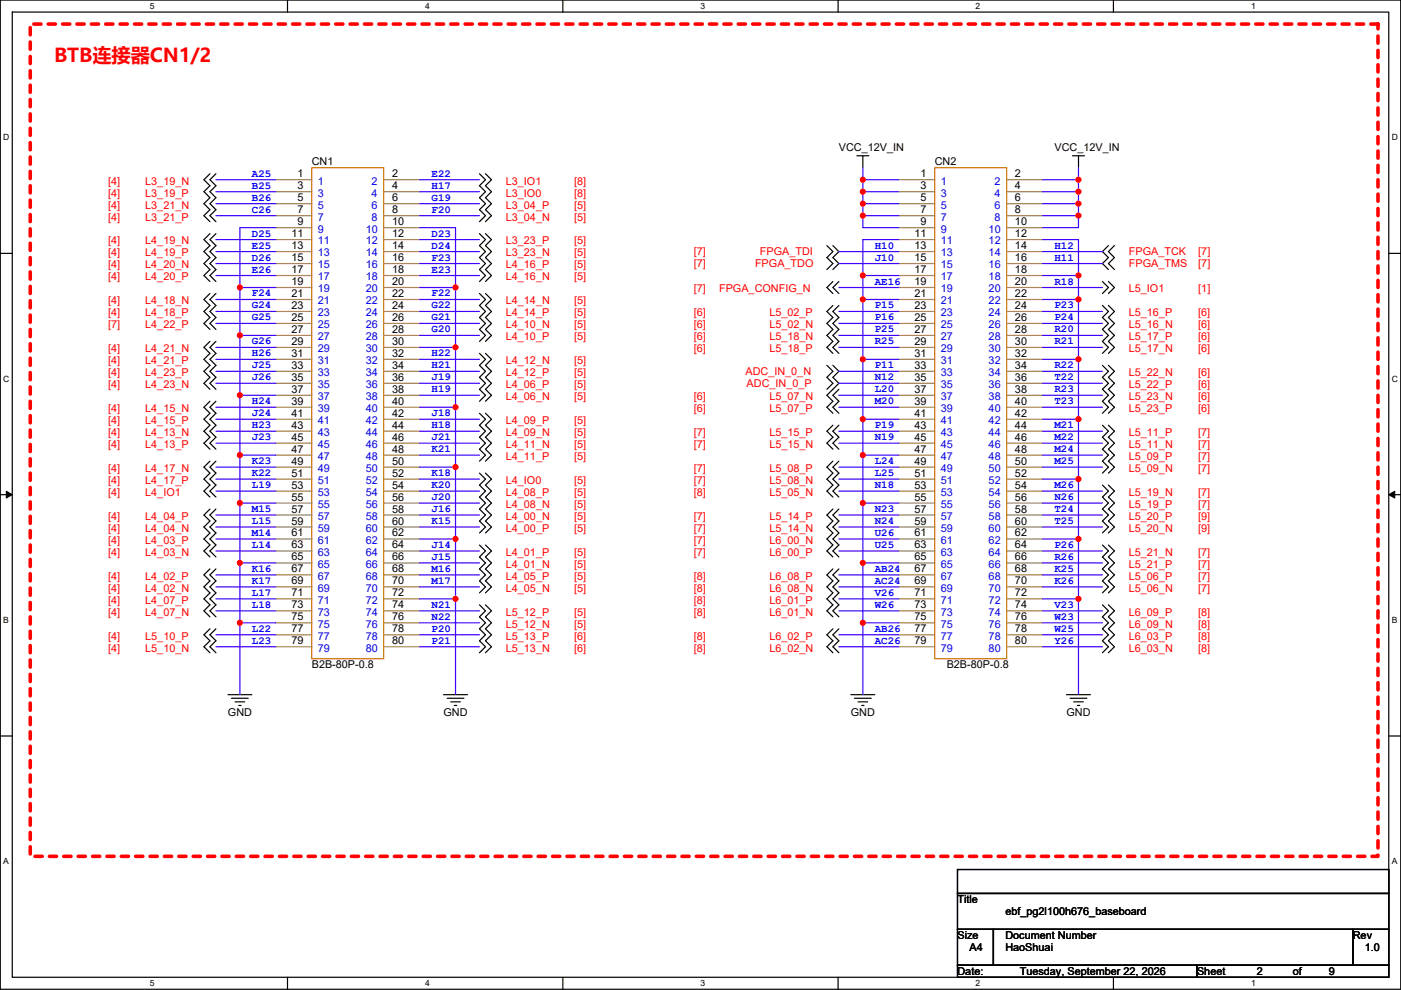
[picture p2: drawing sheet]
<svg xmlns="http://www.w3.org/2000/svg" width="297mm" height="210mm" viewBox="0 0 297 210" stroke-linecap="round" stroke-linejoin="round" font-family="sans-serif">
<path d="M.1 0h296.9v209.8h-296.9zM2.6 2.6h291.8v204.7h-291.8z" fill="none" stroke="#000" stroke-width=".25"/>
<g fill="#fff">
<path d="M31.8 .3h1v2h-1z"/>
<path d="M31.8 207.5h1v2.1h-1z"/>
</g>
<path d="M61 0v2.6M61 207.3v2.5" fill="none" stroke="#000" stroke-width=".25"/>
<g fill="#fff">
<path d="M90.1 .3h1v2h-1z"/>
<path d="M90.1 207.5h1v2.1h-1z"/>
</g>
<path d="M119.3 0v2.6M119.3 207.3v2.5" fill="none" stroke="#000" stroke-width=".25"/>
<g fill="#fff">
<path d="M148.5 .3h1v2h-1z"/>
<path d="M148.5 207.5h1v2.1h-1z"/>
</g>
<path d="M177.7 0v2.6M177.7 207.3v2.5" fill="none" stroke="#000" stroke-width=".25"/>
<g fill="#fff">
<path d="M206.9 .3h1v2h-1z"/>
<path d="M206.9 207.5h1v2.1h-1z"/>
</g>
<path d="M236.1 0v2.6M236.1 207.3v2.5" fill="none" stroke="#000" stroke-width=".25"/>
<g fill="#fff">
<path d="M265.2 .3h1v2h-1z"/>
<path d="M265.2 207.5h1v2.1h-1z"/>
<path d="M.7 28.2h1.3v2h-1.3z"/>
<path d="M295.1 28.2h1.3v2h-1.3z"/>
<path d="M.7 79.3h1.3v2.1h-1.3z"/>
<path d="M295.1 79.3h1.3v2.1h-1.3z"/>
</g>
<path d="M.1 53.7h2.5M294.4 53.7h2.6" fill="none" stroke="#000" stroke-width=".25"/>
<g fill="#fff">
<path d="M.7 130.5h1.2v2h-1.2z"/>
<path d="M295.1 130.5h1.2v2h-1.2z"/>
</g>
<path d="M.1 104.9h2.5M294.4 104.9h2.6" fill="none" stroke="#000" stroke-width=".25"/>
<path d="M1.3 104.2l1.3 .7-1.3 .7zM294.4 104.9l1.3-.7v1.4z" fill="#000" stroke="#000" stroke-width=".21"/>
<g fill="#fff">
<path d="M.7 181.7h1.2v2h-1.2z"/>
<path d="M295.1 181.7h1.2v2h-1.2z"/>
</g>
<g fill="none" stroke="#000" stroke-width=".25">
<path d="M44.5 36.9l-1.3 1.2 1.3 1.3-1.3 1.3 1.3 1.2-1.3 1.3 1.3 1.3-1.3 1.2 1.3 1.3M45.8 36.9l-1.3 1.2 1.3 1.3-1.3 1.3 1.3 1.2-1.3 1.3 1.3 1.3-1.3 1.2 1.3 1.3M101.7 36.9l1.2 1.2-1.2 1.3 1.2 1.3-1.2 1.2 1.2 1.3-1.2 1.3 1.2 1.2-1.2 1.3M102.9 36.9l1.3 1.2-1.3 1.3 1.3 1.3-1.3 1.2 1.3 1.3-1.3 1.3 1.3 1.2-1.3 1.3M181.7 33h2.5M182.9 33v2.6M227.4 33h2.5M228.7 33v2.6M44.5 49.6l-1.3 1.2 1.3 1.3-1.3 1.3 1.3 1.2-1.3 1.3 1.3 1.3-1.3 1.2 1.3 1.3M45.8 49.6l-1.3 1.2 1.3 1.3-1.3 1.3 1.3 1.2-1.3 1.3 1.3 1.3-1.3 1.2 1.3 1.3M101.7 49.6l1.2 1.2-1.2 1.3 1.2 1.3-1.2 1.2 1.2 1.3-1.2 1.3 1.2 1.2-1.2 1.3M102.9 49.6l1.3 1.2-1.3 1.3 1.3 1.3-1.3 1.2 1.3 1.3-1.3 1.3 1.3 1.2-1.3 1.3"/>
<path d="M175.3 52.1l1.3 1.3-1.3 1.2 1.3 1.3-1.3 1.3M176.6 52.1l1.3 1.3-1.3 1.2 1.3 1.3-1.3 1.3M176.6 59.7l-1.3 1.3 1.3 1.3M177.9 59.7l-1.3 1.3 1.3 1.3M233.7 59.7l1.3 1.3-1.3 1.3M235 52.1l-1.3 1.3 1.3 1.2-1.3 1.3 1.3 1.3M235 59.7l1.3 1.3-1.3 1.3M236.3 52.1l-1.3 1.3 1.3 1.2-1.3 1.3 1.3 1.3M44.5 62.3l-1.3 1.2 1.3 1.3-1.3 1.3 1.3 1.2-1.3 1.3 1.3 1.3M44.5 72.4l-1.3 1.3 1.3 1.3-1.3 1.2 1.3 1.3-1.3 1.3 1.3 1.2-1.3 1.3 1.3 1.3M45.8 62.3l-1.3 1.2 1.3 1.3-1.3 1.3 1.3 1.2-1.3 1.3 1.3 1.3M45.8 72.4l-1.3 1.3 1.3 1.3-1.3 1.2 1.3 1.3-1.3 1.3 1.3 1.2-1.3 1.3 1.3 1.3"/>
<path d="M101.7 62.3l1.2 1.2-1.2 1.3 1.2 1.3-1.2 1.2 1.2 1.3-1.2 1.3 1.2 1.2-1.2 1.3M101.7 75l1.2 1.2-1.2 1.3 1.2 1.3-1.2 1.2 1.2 1.3-1.2 1.3 1.2 1.2-1.2 1.3M102.9 62.3l1.3 1.2-1.3 1.3 1.3 1.3-1.3 1.2 1.3 1.3-1.3 1.3 1.3 1.2-1.3 1.3M102.9 75l1.3 1.2-1.3 1.3 1.3 1.3-1.3 1.2 1.3 1.3-1.3 1.3 1.3 1.2-1.3 1.3M175.3 77.5l1.3 1.3-1.3 1.2 1.3 1.3-1.3 1.3M176.6 77.5l1.3 1.3-1.3 1.2 1.3 1.3-2.6 2.5 1.3 1.3-1.3 1.3 1.3 1.3M176.6 64.8l-1.3 1.3 1.3 1.2-1.3 1.3 1.3 1.3-1.3 1.2 1.3 1.3-1.3 1.3 1.3 1.3M177.9 64.8l-1.3 1.3 1.3 1.2-1.3 1.3 1.3 1.3-1.3 1.2 1.3 1.3-1.3 1.3 1.3 1.3M233.7 64.8l1.3 1.3-1.3 1.2 1.3 1.3-1.3 1.3 1.3 1.2-1.3 1.3 1.3 1.3-1.3 1.3M233.7 77.5l1.3 1.3-1.3 1.2 1.3 1.3-1.3 1.3 1.3 1.2-1.3 1.3 1.3 1.3-1.3 1.3M235 64.8l1.3 1.3-1.3 1.2 1.3 1.3-1.3 1.3 1.3 1.2-1.3 1.3 1.3 1.3-1.3 1.3M235 77.5l1.3 1.3-1.3 1.2 1.3 1.3-1.3 1.3 1.3 1.2-1.3 1.3 1.3 1.3-1.3 1.3"/>
<path d="M44.5 85.1l-1.3 1.3 1.3 1.3-1.3 1.2 1.3 1.3-1.3 1.3 1.3 1.2-1.3 1.3 1.3 1.3M44.5 97.8l-1.3 1.3 1.3 1.3-1.3 1.2 1.3 1.3-1.3 1.3 1.3 1.2M45.8 85.1l-1.3 1.3 1.3 1.3-1.3 1.2 1.3 1.3-1.3 1.3 1.3 1.2-1.3 1.3 1.3 1.3M45.8 97.8l-1.3 1.3 1.3 1.3-1.3 1.2 1.3 1.3-1.3 1.3 1.3 1.2M101.7 87.7l1.2 1.2-1.2 1.3 1.2 1.3-1.2 1.2 1.2 1.3-1.2 1.3 1.2 1.2-1.2 1.3M102.9 87.7l1.3 1.2-1.3 1.3 1.3 1.3-1.3 1.2 1.3 1.3-1.3 1.3 1.3 1.2-1.3 1.3M176.6 90.2l-1.3 1.3 1.3 1.2-1.3 1.3 1.3 1.3M176.6 97.8l-1.3 1.3 1.3 1.3-1.3 1.2 1.3 1.3-1.3 1.3 1.3 1.2M177.9 82.6l-1.3 1.2 1.3 1.3-1.3 1.3 1.3 1.3M177.9 90.2l-1.3 1.3 1.3 1.2-1.3 1.3 1.3 1.3M177.9 97.8l-1.3 1.3 1.3 1.3-1.3 1.2 1.3 1.3-1.3 1.3 1.3 1.2M233.7 90.2l1.3 1.3-1.3 1.2 1.3 1.3-1.3 1.3 1.3 1.2-1.3 1.3 1.3 1.3-1.3 1.3"/>
<path d="M235 90.2l1.3 1.3-1.3 1.2 1.3 1.3-1.3 1.3 1.3 1.2-1.3 1.3 1.3 1.3-1.3 1.3M44.5 108l-1.3 1.2 1.3 1.3-1.3 1.3 1.3 1.3-1.3 1.2 1.3 1.3-1.3 1.3 1.3 1.2M45.8 108l-1.3 1.2 1.3 1.3-1.3 1.3 1.3 1.3-1.3 1.2 1.3 1.3-1.3 1.3 1.3 1.2M101.7 100.4l1.2 1.2-1.2 1.3 1.2 1.3-1.2 1.2 1.2 1.3-1.2 1.3 1.2 1.2-1.2 1.3 1.2 1.3-1.2 1.3M101.7 115.6l1.2 1.3-1.2 1.2 1.2 1.3-1.2 1.3 1.2 1.2-1.2 1.3 1.2 1.3-1.2 1.3M102.9 100.4l1.3 1.2-1.3 1.3 1.3 1.3-1.3 1.2 1.3 1.3-1.3 1.3 1.3 1.2-1.3 1.3 1.3 1.3-1.3 1.3M102.9 115.6l1.3 1.3-1.3 1.2 1.3 1.3-1.3 1.3 1.3 1.2-1.3 1.3 1.3 1.3-1.3 1.3M176.6 108l-1.3 1.2 1.3 1.3-1.3 1.3 1.3 1.3-1.3 1.2 1.3 1.3-1.3 1.3 1.3 1.2M177.9 108l-1.3 1.2 1.3 1.3-1.3 1.3 1.3 1.3-1.3 1.2 1.3 1.3-1.3 1.3 1.3 1.2M233.7 102.9l1.3 1.3-1.3 1.2 1.3 1.3-1.3 1.3 1.3 1.2-1.3 1.3 1.3 1.3-1.3 1.3M233.7 115.6l1.3 1.3-1.3 1.2 1.3 1.3-1.3 1.3 1.3 1.2-1.3 1.3 1.3 1.3-1.3 1.3M235 102.9l1.3 1.3-1.3 1.2 1.3 1.3-1.3 1.3 1.3 1.2-1.3 1.3 1.3 1.3-1.3 1.3"/>
<path d="M235 115.6l1.3 1.3-1.3 1.2 1.3 1.3-1.3 1.3 1.3 1.2-1.3 1.3 1.3 1.3-1.3 1.3M44.5 120.7l-1.3 1.2 1.3 1.3-1.3 1.3 1.3 1.3-1.3 1.2 1.3 1.3-1.3 1.3 1.3 1.2M44.5 133.4l-1.3 1.2 1.3 1.3-1.3 1.3 1.3 1.3M45.8 120.7l-1.3 1.2 1.3 1.3-1.3 1.3 1.3 1.3-1.3 1.2 1.3 1.3-1.3 1.3 1.3 1.2M45.8 133.4l-1.3 1.2 1.3 1.3-1.3 1.3 1.3 1.3M101.7 128.3l1.2 1.3-1.2 1.2 1.2 1.3-1.2 1.3 1.2 1.2-1.2 1.3 1.2 1.3-1.2 1.3M102.9 128.3l1.3 1.3-1.3 1.2 1.3 1.3-1.3 1.3 1.3 1.2-1.3 1.3 1.3 1.3-1.3 1.3M176.6 120.7l-1.3 1.2 1.3 1.3-1.3 1.3 1.3 1.3-1.3 1.2 1.3 1.3-1.3 1.3 1.3 1.2M176.6 133.4l-1.3 1.2 1.3 1.3-1.3 1.3 1.3 1.3M177.9 120.7l-1.3 1.2 1.3 1.3-1.3 1.3 1.3 1.3-1.3 1.2 1.3 1.3-1.3 1.3 1.3 1.2M177.9 133.4l-1.3 1.2 1.3 1.3-1.3 1.3 1.3 1.3M233.7 128.3l1.3 1.3-1.3 1.2 1.3 1.3-1.3 1.3 1.3 1.2-1.3 1.3 1.3 1.3-1.3 1.3"/>
<path d="M235 128.3l1.3 1.3-1.3 1.2 1.3 1.3-1.3 1.3 1.3 1.2-1.3 1.3 1.3 1.3-1.3 1.3M.1 156.1h2.5M48.3 147.3h5.1M49.1 148.1h3.5M49.8 148.9h2.1M50.6 149.6h.5M94 147.3h5.1M94.8 148.1h3.6M95.6 148.9h2M96.3 149.6h.5M180.4 147.3h5.1M181.2 148.1h3.5"/>
<path d="M181.9 148.9h2.1M182.7 149.6h.5M226.1 147.3h5.1M226.9 148.1h3.5M227.6 148.9h2.1M228.4 149.6h.5M294.4 156.1h2.6M203 184.4h91.4v5.1h-91.4zM203 189.5h91.4v7.6h-91.4zM203 197.1h7.6v7.6h-7.6zM210.6 197.1h76.2v7.6h-76.2zM286.8 197.1h7.6v7.6h-7.6z"/>
<path d="M203 204.7h50.8v2.6h-50.8zM253.8 204.7h40.6v2.6h-40.6z"/>
</g>
<path d="M6.4 5.1h285.8v176.5h-285.8z" fill="none" stroke="#f00" stroke-width=".76" stroke-dasharray="1.5 1.5"/>
<path d="M66.1 35.6h15.2v104.1h-15.2zM198.2 35.6h15.2v104.1h-15.2z" fill="none" stroke="#cc8006" stroke-width=".25"/>
<g fill="none" stroke="#a84" stroke-width=".25">
<path d="M58.5 38.1h7.6M81.3 38.1h7.7M190.6 38.1h7.6M213.4 38.1h7.6M58.5 40.7h7.6M58.5 43.2h7.6M58.5 45.7h7.6M58.5 48.3h7.6M58.5 50.8h7.6M58.5 53.4h7.6M58.5 55.9h7.6M58.5 58.4h7.6"/>
<path d="M81.3 40.7h7.7M81.3 43.2h7.7M81.3 45.7h7.7M81.3 48.3h7.7M81.3 50.8h7.7M81.3 53.4h7.7M81.3 55.9h7.7M81.3 58.4h7.7M190.6 40.7h7.6M190.6 43.2h7.6M190.6 45.7h7.6M190.6 48.3h7.6"/>
<path d="M190.6 50.8h7.6M190.6 53.4h7.6M190.6 55.9h7.6M190.6 58.4h7.6M213.4 40.7h7.6M213.4 43.2h7.6M213.4 45.7h7.6M213.4 48.3h7.6M213.4 50.8h7.6M213.4 53.4h7.6M213.4 55.9h7.6M213.4 58.4h7.6"/>
<path d="M58.5 61h7.6M58.5 63.5h7.6M58.5 66.1h7.6M58.5 68.6h7.6M58.5 71.1h7.6M58.5 73.7h7.6M58.5 76.2h7.6M58.5 78.8h7.6M81.3 61h7.7M81.3 63.5h7.7M81.3 66.1h7.7M81.3 68.6h7.7"/>
<path d="M81.3 71.1h7.7M81.3 73.7h7.7M81.3 76.2h7.7M81.3 78.8h7.7M190.6 61h7.6M190.6 63.5h7.6M190.6 66.1h7.6M190.6 68.6h7.6M190.6 71.1h7.6M190.6 73.7h7.6M190.6 76.2h7.6M190.6 78.8h7.6"/>
<path d="M213.4 61h7.6M213.4 63.5h7.6M213.4 66.1h7.6M213.4 68.6h7.6M213.4 71.1h7.6M213.4 73.7h7.6M213.4 76.2h7.6M213.4 78.8h7.6M58.5 81.3h7.6M58.5 83.8h7.6M58.5 86.4h7.6M58.5 88.9h7.6"/>
<path d="M58.5 91.5h7.6M58.5 94h7.6M58.5 96.5h7.6M58.5 99.1h7.6M81.3 81.3h7.7M81.3 83.8h7.7M81.3 86.4h7.7M81.3 88.9h7.7M81.3 91.5h7.7M81.3 94h7.7M81.3 96.5h7.7M81.3 99.1h7.7"/>
<path d="M190.6 81.3h7.6M190.6 83.8h7.6M190.6 86.4h7.6M190.6 88.9h7.6M190.6 91.5h7.6M190.6 94h7.6M190.6 96.5h7.6M190.6 99.1h7.6M213.4 81.3h7.6M213.4 83.8h7.6M213.4 86.4h7.6M213.4 88.9h7.6"/>
<path d="M213.4 91.5h7.6M213.4 94h7.6M213.4 96.5h7.6M213.4 99.1h7.6M58.5 101.6h7.6M58.5 104.2h7.6M58.5 106.7h7.6M58.5 109.2h7.6M58.5 111.8h7.6M58.5 114.3h7.6M58.5 116.9h7.6M58.5 119.4h7.6"/>
<path d="M81.3 101.6h7.7M81.3 104.2h7.7M81.3 106.7h7.7M81.3 109.2h7.7M81.3 111.8h7.7M81.3 114.3h7.7M81.3 116.9h7.7M81.3 119.4h7.7M190.6 101.6h7.6M190.6 104.2h7.6M190.6 106.7h7.6M190.6 109.2h7.6"/>
<path d="M190.6 111.8h7.6M190.6 114.3h7.6M190.6 116.9h7.6M190.6 119.4h7.6M213.4 101.6h7.6M213.4 104.2h7.6M213.4 106.7h7.6M213.4 109.2h7.6M213.4 111.8h7.6M213.4 114.3h7.6M213.4 116.9h7.6M213.4 119.4h7.6"/>
<path d="M58.5 121.9h7.6M58.5 124.5h7.6M58.5 127h7.6M58.5 129.6h7.6M58.5 132.1h7.6M58.5 134.6h7.6M58.5 137.2h7.6M81.3 121.9h7.7M81.3 124.5h7.7M81.3 127h7.7M81.3 129.6h7.7M81.3 132.1h7.7"/>
<path d="M81.3 134.6h7.7M81.3 137.2h7.7M190.6 121.9h7.6M190.6 124.5h7.6M190.6 127h7.6M190.6 129.6h7.6M190.6 132.1h7.6M190.6 134.6h7.6M190.6 137.2h7.6M213.4 121.9h7.6M213.4 124.5h7.6M213.4 127h7.6"/>
<path d="M213.4 129.6h7.6M213.4 132.1h7.6M213.4 134.6h7.6M213.4 137.2h7.6"/>
</g>
<g fill="none" stroke="#4200ff" stroke-width=".25">
<path d="M45.8 38.1h12.7M89 38.1h12.7M182.9 35.6v2.5M182.9 38.1v2.6M182.9 38.1h7.7M221 38.1h7.7M228.7 35.6v2.5M228.7 38.1v2.6M45.8 53.4h12.7M45.8 40.7h12.7M45.8 43.2h12.7M45.8 45.7h12.7"/>
<path d="M45.8 50.8h12.7M45.8 55.9h12.7M45.8 58.4h12.7M58.5 48.3h-7.6v12.7M89 53.4h12.7M89 48.3h7.6v12.7M89 40.7h12.7M89 43.2h12.7M89 45.7h12.7M89 50.8h12.7M89 55.9h12.7M89 58.4h12.7"/>
<path d="M177.9 53.4h12.7M177.9 55.9h12.7M182.9 43.2v2.5M182.9 45.7v2.6h7.7M182.9 40.7h7.7M182.9 43.2h7.7M182.9 45.7h7.7M182.9 58.4h7.7M182.9 40.7v2.5M182.9 58.4v5.1M190.6 50.8h-7.7v7.6M221 43.2h7.7"/>
<path d="M221 45.7h7.7M221 40.7h7.7M221 50.8h7.7v7.6M221 58.4h7.7M221 55.9h12.7M221 53.4h12.7M228.7 40.7v2.5M228.7 43.2v2.5M228.7 45.7v2.6h-7.7M228.7 58.4v5.1M45.8 73.7h12.7M45.8 66.1h12.7"/>
<path d="M45.8 78.8h12.7M45.8 63.5h12.7M45.8 68.6h12.7M45.8 76.2h12.7M50.9 71.1h7.6M50.9 61v10.1M50.9 61h7.6M50.9 71.1v12.7M89 71.1h12.7M89 73.7h7.6M89 66.1h12.7M89 78.8h12.7"/>
<path d="M89 61h7.6M89 63.5h12.7M89 68.6h12.7M89 76.2h12.7M96.6 73.7v12.7M96.6 61v12.7M177.9 71.1h12.7M177.9 61h12.7M177.9 66.1h12.7M177.9 73.7h12.7M177.9 78.8h12.7M177.9 68.6h12.7"/>
<path d="M182.9 63.5h7.7M182.9 76.2h7.7M182.9 63.5v12.7M182.9 76.2v12.7M221 71.1h12.7M221 63.5h7.7M221 76.2h7.7M221 66.1h12.7M221 68.6h12.7M221 73.7h12.7M221 78.8h12.7M221 61h12.7"/>
<path d="M228.7 63.5v12.7M228.7 76.2v12.7M45.8 99.1h12.7M45.8 91.5h12.7M45.8 81.3h12.7M45.8 86.4h12.7M45.8 88.9h12.7M45.8 94h12.7M50.9 83.8v12.7M50.9 96.5v10.2M50.9 83.8h7.6M50.9 96.5h7.6"/>
<path d="M89 99.1h7.6M89 96.5h12.7M89 91.5h12.7M89 81.3h12.7M89 83.8h12.7M89 88.9h12.7M89 94h12.7M89 86.4h7.6M96.6 99.1v15.2M96.6 86.4v12.7M177.9 99.1h12.7M177.9 86.4h12.7"/>
<path d="M177.9 91.5h12.7M177.9 94h12.7M177.9 81.3h12.7M177.9 83.8h12.7M182.9 96.5h7.7M182.9 96.5v10.2M182.9 88.9h7.7M182.9 88.9v7.6M221 96.5h12.7M221 99.1h12.7M221 88.9h7.7M221 81.3h12.7"/>
<path d="M221 83.8h12.7M221 86.4h12.7M221 91.5h12.7M221 94h12.7M228.7 88.9v12.7M45.8 109.2h12.7M45.8 111.8h12.7M45.8 114.3h12.7M45.8 116.9h12.7M45.8 101.6h12.7M45.8 104.2h12.7M50.9 119.4v12.7"/>
<path d="M50.9 119.4h7.6M50.9 106.7v12.7M50.9 106.7h7.6M89 109.2h12.7M89 111.8h12.7M89 114.3h7.6M89 116.9h12.7M89 119.4h12.7M89 101.6h12.7M89 104.2h12.7M89 106.7h12.7M96.6 114.3v12.7"/>
<path d="M177.9 109.2h12.7M177.9 111.8h12.7M177.9 114.3h12.7M177.9 116.9h12.7M177.9 104.2h12.7M177.9 101.6h12.7M182.9 119.4h7.7M182.9 119.4v12.7M182.9 106.7h7.7M182.9 106.7v12.7M221 106.7h12.7M221 109.2h12.7"/>
<path d="M221 111.8h12.7M221 114.3h7.7M221 116.9h12.7M221 119.4h12.7M221 104.2h12.7M221 101.6h7.7M228.7 114.3v12.7M228.7 101.6v12.7M45.8 121.9h12.7M45.8 124.5h12.7M45.8 127h12.7M45.8 129.6h12.7"/>
<path d="M45.8 134.6h12.7M45.8 137.2h12.7M50.9 132.1h7.6M50.9 132.1v15.2M89 121.9h12.7M89 124.5h12.7M89 127h7.6M89 132.1h12.7M89 129.6h12.7M89 134.6h12.7M89 137.2h12.7M96.6 127v20.3"/>
<path d="M177.9 121.9h12.7M177.9 124.5h12.7M177.9 127h12.7M177.9 129.6h12.7M177.9 137.2h12.7M177.9 134.6h12.7M182.9 132.1v15.2M182.9 132.1h7.7M221 121.9h12.7M221 124.5h12.7M221 127h7.7M221 129.6h12.7"/>
<path d="M221 132.1h12.7M221 134.6h12.7M221 137.2h12.7M228.7 127v20.3"/>
</g>
<g fill="#f00" stroke="#f00" stroke-width=".25">
<circle cx="182.9" cy="38.1" r=".5"/>
<circle cx="228.6" cy="38.1" r=".5"/>
<circle cx="182.9" cy="40.6" r=".5"/>
<circle cx="228.6" cy="40.6" r=".5"/>
<circle cx="182.9" cy="43.2" r=".5"/>
<circle cx="228.6" cy="43.2" r=".5"/>
<circle cx="182.9" cy="45.7" r=".5"/>
<circle cx="228.6" cy="45.7" r=".5"/>
<circle cx="50.8" cy="61" r=".5"/>
<circle cx="96.6" cy="61" r=".5"/>
<circle cx="182.9" cy="58.4" r=".5"/>
<circle cx="228.6" cy="58.4" r=".5"/>
<circle cx="182.9" cy="63.5" r=".5"/>
<circle cx="228.6" cy="63.5" r=".5"/>
<circle cx="50.8" cy="83.8" r=".5"/>
<circle cx="50.8" cy="71.1" r=".5"/>
<circle cx="96.6" cy="86.4" r=".5"/>
<circle cx="96.6" cy="73.7" r=".5"/>
<circle cx="182.9" cy="88.9" r=".5"/>
<circle cx="182.9" cy="76.2" r=".5"/>
<circle cx="228.6" cy="76.2" r=".5"/>
<circle cx="228.6" cy="88.9" r=".5"/>
<circle cx="50.8" cy="96.5" r=".5"/>
<circle cx="182.9" cy="96.5" r=".5"/>
<circle cx="96.6" cy="114.3" r=".5"/>
<circle cx="96.6" cy="99.1" r=".5"/>
<circle cx="228.6" cy="114.3" r=".5"/>
<circle cx="228.6" cy="101.6" r=".5"/>
<circle cx="50.8" cy="119.4" r=".5"/>
<circle cx="50.8" cy="106.7" r=".5"/>
<circle cx="182.9" cy="119.4" r=".5"/>
<circle cx="182.9" cy="106.7" r=".5"/>
<circle cx="96.6" cy="127" r=".5"/>
<circle cx="228.6" cy="127" r=".5"/>
<circle cx="50.8" cy="132.1" r=".5"/>
<circle cx="182.9" cy="132.1" r=".5"/>
</g>
<text font-size="4.1" fill="#f00" x="11.5" y="13.2">BTB连接器CN1/2</text>
<g font-size="2.3">
<text x="66.1" y="35.1">CN1</text>
<text x="177.9" y="32">VCC_12V_IN</text>
<text x="198.2" y="35.1">CN2</text>
<text x="223.6" y="32">VCC_12V_IN</text>
<text x="63.1" y="37.6">1</text>
<text x="63.1" y="40.1">3</text>
<text x="83.1" y="37.6">2</text>
<text x="83.1" y="40.1">4</text>
<text x="195.1" y="37.6">1</text>
<text x="195.1" y="40.1">3</text>
<text x="215.2" y="37.6">2</text>
<text x="215.2" y="40.1">4</text>
<text x="63.1" y="42.7">5</text>
<text x="63.1" y="45.2">7</text>
<text x="63.1" y="47.8">9</text>
<text x="83.1" y="42.7">6</text>
<text x="83.1" y="45.2">8</text>
<text x="83.1" y="47.8">10</text>
<text x="195.1" y="42.7">5</text>
<text x="195.1" y="45.2">7</text>
<text x="195.1" y="47.8">9</text>
<text x="215.2" y="42.7">6</text>
<text x="215.2" y="45.2">8</text>
<text x="215.2" y="47.8">10</text>
<text x="61.8" y="50.3">11</text>
<text x="61.8" y="52.8">13</text>
<text x="83.1" y="50.3">12</text>
<text x="83.1" y="52.8">14</text>
<text x="193.9" y="50.3">11</text>
<text x="193.9" y="52.8">13</text>
<text x="215.2" y="50.3">12</text>
<text x="215.2" y="52.8">14</text>
<text x="61.8" y="55.4">15</text>
<text x="61.8" y="57.9">17</text>
<text x="83.1" y="55.4">16</text>
<text x="83.1" y="57.9">18</text>
<text x="193.9" y="55.4">15</text>
<text x="193.9" y="57.9">17</text>
<text x="215.2" y="55.4">16</text>
<text x="215.2" y="57.9">18</text>
<text x="61.8" y="60.5">19</text>
<text x="61.8" y="63">21</text>
<text x="61.8" y="65.5">23</text>
<text x="83.1" y="60.5">20</text>
<text x="83.1" y="63">22</text>
<text x="83.1" y="65.5">24</text>
<text x="193.9" y="60.5">19</text>
<text x="193.9" y="63">21</text>
<text x="193.9" y="65.5">23</text>
<text x="215.2" y="60.5">20</text>
<text x="215.2" y="63">22</text>
<text x="215.2" y="65.5">24</text>
<text x="61.8" y="68.1">25</text>
<text x="61.8" y="70.6">27</text>
<text x="83.1" y="68.1">26</text>
<text x="83.1" y="70.6">28</text>
<text x="193.9" y="68.1">25</text>
<text x="193.9" y="70.6">27</text>
<text x="215.2" y="68.1">26</text>
<text x="215.2" y="70.6">28</text>
<text x="61.8" y="73.2">29</text>
<text x="61.8" y="75.7">31</text>
<text x="83.1" y="73.2">30</text>
<text x="83.1" y="75.7">32</text>
<text x="193.9" y="73.2">29</text>
<text x="193.9" y="75.7">31</text>
<text x="215.2" y="73.2">30</text>
<text x="215.2" y="75.7">32</text>
<text x="61.8" y="78.2">33</text>
<text x="61.8" y="80.8">35</text>
<text x="61.8" y="83.3">37</text>
<text x="83.1" y="78.2">34</text>
<text x="83.1" y="80.8">36</text>
<text x="83.1" y="83.3">38</text>
<text x="193.9" y="78.2">33</text>
<text x="193.9" y="80.8">35</text>
<text x="193.9" y="83.3">37</text>
<text x="215.2" y="78.2">34</text>
<text x="215.2" y="80.8">36</text>
<text x="215.2" y="83.3">38</text>
<text x="61.8" y="85.9">39</text>
<text x="61.8" y="88.4">41</text>
<text x="83.1" y="85.9">40</text>
<text x="83.1" y="88.4">42</text>
<text x="193.9" y="85.9">39</text>
<text x="193.9" y="88.4">41</text>
<text x="215.2" y="85.9">40</text>
<text x="215.2" y="88.4">42</text>
<text x="61.8" y="90.9">43</text>
<text x="61.8" y="93.5">45</text>
<text x="83.1" y="90.9">44</text>
<text x="83.1" y="93.5">46</text>
<text x="193.9" y="90.9">43</text>
<text x="193.9" y="93.5">45</text>
<text x="215.2" y="90.9">44</text>
<text x="215.2" y="93.5">46</text>
<text x="61.8" y="96">47</text>
<text x="61.8" y="98.6">49</text>
<text x="61.8" y="101.1">51</text>
<text x="83.1" y="96">48</text>
<text x="83.1" y="98.6">50</text>
<text x="83.1" y="101.1">52</text>
<text x="193.9" y="96">47</text>
<text x="193.9" y="98.6">49</text>
<text x="193.9" y="101.1">51</text>
<text x="215.2" y="96">48</text>
<text x="215.2" y="98.6">50</text>
<text x="215.2" y="101.1">52</text>
<text x="61.8" y="103.6">53</text>
<text x="61.8" y="106.2">55</text>
<text x="83.1" y="103.6">54</text>
<text x="83.1" y="106.2">56</text>
<text x="193.9" y="103.6">53</text>
<text x="193.9" y="106.2">55</text>
<text x="215.2" y="103.6">54</text>
<text x="215.2" y="106.2">56</text>
<text x="61.8" y="108.7">57</text>
<text x="61.8" y="111.3">59</text>
<text x="61.8" y="113.8">61</text>
<text x="83.1" y="108.7">58</text>
<text x="83.1" y="111.3">60</text>
<text x="83.1" y="113.8">62</text>
<text x="193.9" y="108.7">57</text>
<text x="193.9" y="111.3">59</text>
<text x="193.9" y="113.8">61</text>
<text x="215.2" y="108.7">58</text>
<text x="215.2" y="111.3">60</text>
<text x="215.2" y="113.8">62</text>
<text x="61.8" y="116.3">63</text>
<text x="61.8" y="118.9">65</text>
<text x="83.1" y="116.3">64</text>
<text x="83.1" y="118.9">66</text>
<text x="193.9" y="116.3">63</text>
<text x="193.9" y="118.9">65</text>
<text x="215.2" y="116.3">64</text>
<text x="215.2" y="118.9">66</text>
<text x="61.8" y="121.4">67</text>
<text x="61.8" y="124">69</text>
<text x="83.1" y="121.4">68</text>
<text x="83.1" y="124">70</text>
<text x="193.9" y="121.4">67</text>
<text x="193.9" y="124">69</text>
<text x="215.2" y="121.4">68</text>
<text x="215.2" y="124">70</text>
<text x="61.8" y="126.5">71</text>
<text x="61.8" y="129">73</text>
<text x="61.8" y="131.6">75</text>
<text x="83.1" y="126.5">72</text>
<text x="83.1" y="129">74</text>
<text x="83.1" y="131.6">76</text>
<text x="193.9" y="126.5">71</text>
<text x="193.9" y="129">73</text>
<text x="193.9" y="131.6">75</text>
<text x="215.2" y="126.5">72</text>
<text x="215.2" y="129">74</text>
<text x="215.2" y="131.6">76</text>
<text x="61.8" y="134.1">77</text>
<text x="61.8" y="136.7">79</text>
<text x="83.1" y="134.1">78</text>
<text x="83.1" y="136.7">80</text>
<text x="193.9" y="134.1">77</text>
<text x="193.9" y="136.7">79</text>
<text x="215.2" y="134.1">78</text>
<text x="215.2" y="136.7">80</text>
<text x="66.1" y="141.8">B2B-80P-0.8</text>
<text x="200.7" y="141.8">B2B-80P-0.8</text>
<text x="48.3" y="151.9">GND</text>
<text x="94" y="151.9">GND</text>
<text x="180.4" y="151.9">GND</text>
<text x="226.1" y="151.9">GND</text>
<text x="203" y="191.6">Title</text>
<text x="213.2" y="194.1">ebf_pg2l100h676_baseboard</text>
<text x="203" y="199.2">Size</text>
<text x="205.5" y="201.7">A4</text>
<text x="213.2" y="199.2">Document Number</text>
<text x="213.2" y="201.7">HaoShuai</text>
<text x="286.8" y="199.2">Rev</text>
<text x="289.4" y="201.7">1.0</text>
<text x="203" y="206.8">Date:</text>
<text x="216.2" y="206.8">Tuesday, September 22, 2026</text>
<text x="253.8" y="206.8">Sheet</text>
<text x="266.5" y="206.8">2</text>
<text x="274.1" y="206.8">of</text>
<text x="281.7" y="206.8">9</text>
</g>
<g font-size="2.3" fill="#f00">
<text x="22.9" y="39.2">[4]</text>
<text x="22.9" y="41.7">[4]</text>
<text x="30.8" y="39.2">L3_19_N</text>
<text x="30.8" y="41.7">L3_19_P</text>
<text x="107.2" y="39.2">L3_IO1</text>
<text x="107.2" y="41.7">L3_IO0</text>
<text x="121.7" y="39.2">[8]</text>
<text x="121.7" y="41.7">[8]</text>
<text x="22.9" y="44.2">[4]</text>
<text x="22.9" y="46.8">[4]</text>
<text x="30.8" y="44.2">L3_21_N</text>
<text x="30.8" y="46.8">L3_21_P</text>
<text x="107.2" y="44.2">L3_04_P</text>
<text x="107.2" y="46.8">L3_04_N</text>
<text x="121.7" y="46.8">[5]</text>
<text x="121.7" y="44.2">[5]</text>
<text x="22.9" y="51.9">[4]</text>
<text x="30.8" y="51.9">L4_19_N</text>
<text x="107.2" y="51.9">L3_23_P</text>
<text x="121.7" y="51.9">[5]</text>
<text x="22.9" y="54.4">[4]</text>
<text x="22.9" y="56.9">[4]</text>
<text x="22.9" y="59.5">[4]</text>
<text x="30.8" y="54.4">L4_19_P</text>
<text x="30.8" y="56.9">L4_20_N</text>
<text x="30.8" y="59.5">L4_20_P</text>
<text x="107.2" y="54.4">L3_23_N</text>
<text x="107.2" y="56.9">L4_16_P</text>
<text x="107.2" y="59.5">L4_16_N</text>
<text x="121.7" y="54.4">[5]</text>
<text x="121.7" y="59.5">[5]</text>
<text x="121.7" y="56.9">[5]</text>
<text x="147.1" y="56.7">[7]</text>
<text x="147.1" y="54.1">[7]</text>
<text x="160.1" y="56.7">FPGA_TDO</text>
<text x="161.1" y="54.1">FPGA_TDI</text>
<text x="239.3" y="54.1">FPGA_TCK</text>
<text x="239.3" y="56.7">FPGA_TMS</text>
<text x="254.1" y="54.1">[7]</text>
<text x="254.1" y="56.7">[7]</text>
<text x="22.9" y="64.6">[4]</text>
<text x="30.8" y="64.6">L4_18_N</text>
<text x="107.2" y="64.6">L4_14_N</text>
<text x="121.7" y="64.6">[5]</text>
<text x="147.1" y="62">[7]</text>
<text x="152.5" y="62">FPGA_CONFIG_N</text>
<text x="239.3" y="62">L5_IO1</text>
<text x="254.1" y="62">[1]</text>
<text x="22.9" y="67.1">[4]</text>
<text x="22.9" y="69.6">[7]</text>
<text x="30.8" y="67.1">L4_18_P</text>
<text x="30.8" y="69.6">L4_22_P</text>
<text x="107.2" y="67.1">L4_14_P</text>
<text x="107.2" y="69.6">L4_10_N</text>
<text x="121.7" y="69.6">[5]</text>
<text x="121.7" y="67.1">[5]</text>
<text x="147.1" y="67.1">[6]</text>
<text x="147.1" y="69.6">[6]</text>
<text x="163.1" y="67.1">L5_02_P</text>
<text x="163.1" y="69.6">L5_02_N</text>
<text x="239.3" y="67.1">L5_16_P</text>
<text x="239.3" y="69.6">L5_16_N</text>
<text x="254.1" y="69.6">[6]</text>
<text x="254.1" y="67.1">[6]</text>
<text x="22.9" y="74.7">[4]</text>
<text x="22.9" y="77.3">[4]</text>
<text x="30.8" y="74.7">L4_21_N</text>
<text x="30.8" y="77.3">L4_21_P</text>
<text x="107.2" y="72.2">L4_10_P</text>
<text x="107.2" y="77.3">L4_12_N</text>
<text x="121.7" y="77.3">[5]</text>
<text x="121.7" y="72.2">[5]</text>
<text x="147.1" y="72.2">[6]</text>
<text x="147.1" y="74.7">[6]</text>
<text x="163.1" y="72.2">L5_18_N</text>
<text x="163.1" y="74.7">L5_18_P</text>
<text x="239.3" y="72.2">L5_17_P</text>
<text x="239.3" y="74.7">L5_17_N</text>
<text x="254.1" y="74.7">[6]</text>
<text x="254.1" y="72.2">[6]</text>
<text x="22.9" y="79.8">[4]</text>
<text x="22.9" y="82.3">[4]</text>
<text x="30.8" y="79.8">L4_23_P</text>
<text x="30.8" y="82.3">L4_23_N</text>
<text x="107.2" y="79.8">L4_12_P</text>
<text x="107.2" y="82.3">L4_06_P</text>
<text x="121.7" y="79.8">[5]</text>
<text x="121.7" y="82.3">[5]</text>
<text x="158" y="79.5">ADC_IN_0_N</text>
<text x="158.3" y="82.1">ADC_IN_0_P</text>
<text x="239.3" y="79.8">L5_22_N</text>
<text x="239.3" y="82.3">L5_22_P</text>
<text x="254.1" y="79.8">[6]</text>
<text x="254.1" y="82.3">[6]</text>
<text x="22.9" y="87.4">[4]</text>
<text x="22.9" y="90">[4]</text>
<text x="30.8" y="87.4">L4_15_N</text>
<text x="30.8" y="90">L4_15_P</text>
<text x="107.2" y="84.9">L4_06_N</text>
<text x="107.2" y="90">L4_09_P</text>
<text x="121.7" y="84.9">[5]</text>
<text x="121.7" y="90">[5]</text>
<text x="147.1" y="84.9">[6]</text>
<text x="147.1" y="87.4">[6]</text>
<text x="163.1" y="84.9">L5_07_N</text>
<text x="163.1" y="87.4">L5_07_P</text>
<text x="239.3" y="84.9">L5_23_N</text>
<text x="239.3" y="87.4">L5_23_P</text>
<text x="254.1" y="84.9">[6]</text>
<text x="254.1" y="87.4">[6]</text>
<text x="22.9" y="92.5">[4]</text>
<text x="22.9" y="95">[4]</text>
<text x="30.8" y="92.5">L4_13_N</text>
<text x="30.8" y="95">L4_13_P</text>
<text x="107.2" y="92.5">L4_09_N</text>
<text x="107.2" y="95">L4_11_N</text>
<text x="121.7" y="92.5">[5]</text>
<text x="121.7" y="95">[5]</text>
<text x="147.1" y="92.5">[7]</text>
<text x="147.1" y="95">[7]</text>
<text x="163.1" y="92.5">L5_15_P</text>
<text x="163.1" y="95">L5_15_N</text>
<text x="239.3" y="92.5">L5_11_P</text>
<text x="239.3" y="95">L5_11_N</text>
<text x="254.1" y="95">[7]</text>
<text x="254.1" y="92.5">[7]</text>
<text x="22.9" y="100.1">[4]</text>
<text x="30.8" y="100.1">L4_17_N</text>
<text x="107.2" y="97.6">L4_11_P</text>
<text x="121.7" y="97.6">[5]</text>
<text x="147.1" y="100.1">[7]</text>
<text x="163.1" y="100.1">L5_08_P</text>
<text x="239.3" y="97.6">L5_09_P</text>
<text x="239.3" y="100.1">L5_09_N</text>
<text x="254.1" y="100.1">[7]</text>
<text x="254.1" y="97.6">[7]</text>
<text x="22.9" y="102.7">[4]</text>
<text x="22.9" y="105.2">[4]</text>
<text x="30.8" y="102.7">L4_17_P</text>
<text x="30.8" y="105.2">L4_IO1</text>
<text x="107.2" y="102.7">L4_IO0</text>
<text x="107.2" y="105.2">L4_08_P</text>
<text x="107.2" y="107.7">L4_08_N</text>
<text x="121.7" y="107.7">[5]</text>
<text x="121.7" y="105.2">[5]</text>
<text x="121.7" y="102.7">[5]</text>
<text x="147.1" y="102.7">[7]</text>
<text x="147.1" y="105.2">[8]</text>
<text x="163.1" y="102.7">L5_08_N</text>
<text x="163.1" y="105.2">L5_05_N</text>
<text x="239.3" y="105.2">L5_19_N</text>
<text x="239.3" y="107.7">L5_19_P</text>
<text x="254.1" y="105.2">[7]</text>
<text x="254.1" y="107.7">[7]</text>
<text x="22.9" y="110.3">[4]</text>
<text x="22.9" y="112.8">[4]</text>
<text x="30.8" y="110.3">L4_04_P</text>
<text x="30.8" y="112.8">L4_04_N</text>
<text x="107.2" y="110.3">L4_00_N</text>
<text x="107.2" y="112.8">L4_00_P</text>
<text x="121.7" y="110.3">[5]</text>
<text x="121.7" y="112.8">[5]</text>
<text x="147.1" y="110.3">[7]</text>
<text x="147.1" y="112.8">[7]</text>
<text x="163.1" y="110.3">L5_14_P</text>
<text x="163.1" y="112.8">L5_14_N</text>
<text x="239.3" y="110.3">L5_20_P</text>
<text x="239.3" y="112.8">L5_20_N</text>
<text x="254.1" y="112.8">[9]</text>
<text x="254.1" y="110.3">[9]</text>
<text x="22.9" y="115.4">[4]</text>
<text x="22.9" y="117.9">[4]</text>
<text x="30.8" y="115.4">L4_03_P</text>
<text x="30.8" y="117.9">L4_03_N</text>
<text x="107.2" y="117.9">L4_01_P</text>
<text x="121.7" y="117.9">[5]</text>
<text x="147.1" y="115.4">[7]</text>
<text x="147.1" y="117.9">[7]</text>
<text x="163.1" y="115.4">L6_00_N</text>
<text x="163.1" y="117.9">L6_00_P</text>
<text x="239.3" y="117.9">L5_21_N</text>
<text x="254.1" y="117.9">[7]</text>
<text x="22.9" y="123">[4]</text>
<text x="22.9" y="125.5">[4]</text>
<text x="30.8" y="123">L4_02_P</text>
<text x="30.8" y="125.5">L4_02_N</text>
<text x="107.2" y="120.4">L4_01_N</text>
<text x="107.2" y="123">L4_05_P</text>
<text x="107.2" y="125.5">L4_05_N</text>
<text x="121.7" y="120.4">[5]</text>
<text x="121.7" y="125.5">[5]</text>
<text x="121.7" y="123">[5]</text>
<text x="147.1" y="123">[8]</text>
<text x="147.1" y="125.5">[8]</text>
<text x="163.1" y="123">L6_08_P</text>
<text x="163.1" y="125.5">L6_08_N</text>
<text x="239.3" y="120.4">L5_21_P</text>
<text x="239.3" y="123">L5_06_P</text>
<text x="239.3" y="125.5">L5_06_N</text>
<text x="254.1" y="125.5">[7]</text>
<text x="254.1" y="120.4">[7]</text>
<text x="254.1" y="123">[7]</text>
<text x="22.9" y="128.1">[4]</text>
<text x="22.9" y="130.6">[4]</text>
<text x="30.8" y="128.1">L4_07_P</text>
<text x="30.8" y="130.6">L4_07_N</text>
<text x="107.2" y="130.6">L5_12_P</text>
<text x="121.7" y="130.6">[5]</text>
<text x="147.1" y="128.1">[8]</text>
<text x="147.1" y="130.6">[8]</text>
<text x="163.1" y="128.1">L6_01_P</text>
<text x="163.1" y="130.6">L6_01_N</text>
<text x="239.3" y="130.6">L6_09_P</text>
<text x="254.1" y="130.6">[8]</text>
<text x="22.9" y="135.7">[4]</text>
<text x="30.8" y="135.7">L5_10_P</text>
<text x="107.2" y="133.1">L5_12_N</text>
<text x="107.2" y="135.7">L5_13_P</text>
<text x="121.7" y="133.1">[5]</text>
<text x="121.7" y="135.7">[6]</text>
<text x="147.1" y="135.7">[8]</text>
<text x="163.1" y="135.7">L6_02_P</text>
<text x="239.3" y="133.1">L6_09_N</text>
<text x="239.3" y="135.7">L6_03_P</text>
<text x="254.1" y="133.1">[8]</text>
<text x="254.1" y="135.7">[8]</text>
<text x="22.9" y="138.2">[4]</text>
<text x="30.8" y="138.2">L5_10_N</text>
<text x="107.2" y="138.2">L5_13_N</text>
<text x="121.7" y="138.2">[6]</text>
<text x="147.1" y="138.2">[8]</text>
<text x="163.1" y="138.2">L6_02_N</text>
<text x="239.3" y="138.2">L6_03_N</text>
<text x="254.1" y="138.2">[8]</text>
</g>
<g font-size="2.3" fill="#00f">
<text x="53.4" y="40">B25</text>
<text x="53.4" y="37.5">A25</text>
<text x="91.5" y="37.5">E22</text>
<text x="91.5" y="40">H17</text>
<text x="53.4" y="45.1">C26</text>
<text x="53.4" y="42.6">B26</text>
<text x="91.5" y="45.1">F20</text>
<text x="91.5" y="42.6">G19</text>
<text x="53.4" y="50.2">D25</text>
<text x="53.4" y="52.7">E25</text>
<text x="91.5" y="50.2">D23</text>
<text x="91.5" y="52.7">D24</text>
<text x="185.5" y="52.7">H10</text>
<text x="223.6" y="52.7">H12</text>
<text x="53.4" y="55.3">D26</text>
<text x="53.4" y="57.8">E26</text>
<text x="91.5" y="55.3">F23</text>
<text x="91.5" y="57.8">E23</text>
<text x="185.5" y="55.3">J10</text>
<text x="223.6" y="55.3">H11</text>
<text x="53.4" y="62.9">F24</text>
<text x="53.4" y="65.4">G24</text>
<text x="91.5" y="62.9">F22</text>
<text x="91.5" y="65.4">G22</text>
<text x="185.5" y="60.3">AE16</text>
<text x="185.5" y="65.4">P15</text>
<text x="223.6" y="60.3">R18</text>
<text x="223.6" y="65.4">P23</text>
<text x="53.4" y="68">G25</text>
<text x="91.5" y="68">G21</text>
<text x="91.5" y="70.5">G20</text>
<text x="185.5" y="68">P16</text>
<text x="185.5" y="70.5">P25</text>
<text x="223.6" y="70.5">R20</text>
<text x="223.6" y="68">P24</text>
<text x="53.4" y="75.6">H26</text>
<text x="53.4" y="73">G26</text>
<text x="91.5" y="75.6">H22</text>
<text x="185.5" y="73">R25</text>
<text x="223.6" y="73">R21</text>
<text x="53.4" y="78.1">J25</text>
<text x="53.4" y="80.7">J26</text>
<text x="91.5" y="80.7">J19</text>
<text x="91.5" y="83.2">H19</text>
<text x="91.5" y="78.1">H21</text>
<text x="185.5" y="80.7">N12</text>
<text x="185.5" y="83.2">L20</text>
<text x="185.5" y="78.1">P11</text>
<text x="223.6" y="80.7">T22</text>
<text x="223.6" y="83.2">R23</text>
<text x="223.6" y="78.1">R22</text>
<text x="53.4" y="85.7">H24</text>
<text x="53.4" y="88.3">J24</text>
<text x="91.5" y="88.3">J18</text>
<text x="185.5" y="85.7">M20</text>
<text x="223.6" y="85.7">T23</text>
<text x="53.4" y="93.4">J23</text>
<text x="53.4" y="90.8">H23</text>
<text x="91.5" y="90.8">H18</text>
<text x="91.5" y="93.4">J21</text>
<text x="91.5" y="95.9">K21</text>
<text x="185.5" y="90.8">P19</text>
<text x="185.5" y="93.4">N19</text>
<text x="223.6" y="95.9">M24</text>
<text x="223.6" y="90.8">M21</text>
<text x="223.6" y="93.4">M22</text>
<text x="53.4" y="98.4">K23</text>
<text x="53.4" y="101">K22</text>
<text x="91.5" y="101">K18</text>
<text x="185.5" y="98.4">L24</text>
<text x="185.5" y="101">L25</text>
<text x="223.6" y="98.4">M25</text>
<text x="53.4" y="103.5">L19</text>
<text x="91.5" y="106.1">J20</text>
<text x="91.5" y="103.5">K20</text>
<text x="185.5" y="103.5">N18</text>
<text x="223.6" y="106.1">N26</text>
<text x="223.6" y="103.5">M26</text>
<text x="53.4" y="108.6">M15</text>
<text x="53.4" y="111.1">L15</text>
<text x="53.4" y="113.7">M14</text>
<text x="91.5" y="108.6">J16</text>
<text x="91.5" y="111.1">K15</text>
<text x="185.5" y="111.1">N24</text>
<text x="185.5" y="113.7">U26</text>
<text x="185.5" y="108.6">N23</text>
<text x="223.6" y="108.6">T24</text>
<text x="223.6" y="111.1">T25</text>
<text x="53.4" y="116.2">L14</text>
<text x="91.5" y="116.2">J14</text>
<text x="91.5" y="118.8">J15</text>
<text x="185.5" y="116.2">U25</text>
<text x="223.6" y="116.2">P26</text>
<text x="223.6" y="118.8">R26</text>
<text x="53.4" y="121.3">K16</text>
<text x="53.4" y="123.8">K17</text>
<text x="91.5" y="123.8">M17</text>
<text x="91.5" y="121.3">M16</text>
<text x="185.5" y="121.3">AB24</text>
<text x="185.5" y="123.8">AC24</text>
<text x="223.6" y="123.8">K26</text>
<text x="223.6" y="121.3">K25</text>
<text x="53.4" y="126.4">L17</text>
<text x="53.4" y="128.9">L18</text>
<text x="91.5" y="128.9">N21</text>
<text x="91.5" y="131.5">N22</text>
<text x="185.5" y="126.4">V26</text>
<text x="185.5" y="128.9">W26</text>
<text x="223.6" y="128.9">V23</text>
<text x="223.6" y="131.5">W23</text>
<text x="53.4" y="136.5">L23</text>
<text x="53.4" y="134">L22</text>
<text x="91.5" y="134">P20</text>
<text x="91.5" y="136.5">P21</text>
<text x="185.5" y="136.5">AC26</text>
<text x="185.5" y="134">AB26</text>
<text x="223.6" y="134">W25</text>
<text x="223.6" y="136.5">Y26</text>
</g>
<g font-size="2.3" fill="#00c">
<text x="67.4" y="39.2">1</text>
<text x="67.4" y="41.7">3</text>
<text x="78.8" y="39.2">2</text>
<text x="78.8" y="41.7">4</text>
<text x="199.5" y="39.2">1</text>
<text x="199.5" y="41.7">3</text>
<text x="210.9" y="39.2">2</text>
<text x="210.9" y="41.7">4</text>
<text x="67.4" y="44.2">5</text>
<text x="67.4" y="46.8">7</text>
<text x="78.8" y="44.2">6</text>
<text x="78.8" y="46.8">8</text>
<text x="199.5" y="44.2">5</text>
<text x="199.5" y="46.8">7</text>
<text x="210.9" y="44.2">6</text>
<text x="210.9" y="46.8">8</text>
<text x="67.4" y="49.3">9</text>
<text x="67.4" y="51.9">11</text>
<text x="77.5" y="49.3">10</text>
<text x="77.5" y="51.9">12</text>
<text x="199.5" y="49.3">9</text>
<text x="199.5" y="51.9">11</text>
<text x="209.6" y="49.3">10</text>
<text x="209.6" y="51.9">12</text>
<text x="67.4" y="54.4">13</text>
<text x="67.4" y="56.9">15</text>
<text x="67.4" y="59.5">17</text>
<text x="77.5" y="54.4">14</text>
<text x="77.5" y="56.9">16</text>
<text x="77.5" y="59.5">18</text>
<text x="199.5" y="54.4">13</text>
<text x="199.5" y="56.9">15</text>
<text x="199.5" y="59.5">17</text>
<text x="209.6" y="54.4">14</text>
<text x="209.6" y="56.9">16</text>
<text x="209.6" y="59.5">18</text>
<text x="67.4" y="62">19</text>
<text x="67.4" y="64.6">21</text>
<text x="77.5" y="62">20</text>
<text x="77.5" y="64.6">22</text>
<text x="199.5" y="62">19</text>
<text x="199.5" y="64.6">21</text>
<text x="209.6" y="62">20</text>
<text x="209.6" y="64.6">22</text>
<text x="67.4" y="67.1">23</text>
<text x="67.4" y="69.6">25</text>
<text x="77.5" y="67.1">24</text>
<text x="77.5" y="69.6">26</text>
<text x="199.5" y="67.1">23</text>
<text x="199.5" y="69.6">25</text>
<text x="209.6" y="67.1">24</text>
<text x="209.6" y="69.6">26</text>
<text x="67.4" y="72.2">27</text>
<text x="67.4" y="74.7">29</text>
<text x="67.4" y="77.3">31</text>
<text x="77.5" y="72.2">28</text>
<text x="77.5" y="74.7">30</text>
<text x="77.5" y="77.3">32</text>
<text x="199.5" y="72.2">27</text>
<text x="199.5" y="74.7">29</text>
<text x="199.5" y="77.3">31</text>
<text x="209.6" y="72.2">28</text>
<text x="209.6" y="74.7">30</text>
<text x="209.6" y="77.3">32</text>
<text x="67.4" y="79.8">33</text>
<text x="67.4" y="82.3">35</text>
<text x="77.5" y="79.8">34</text>
<text x="77.5" y="82.3">36</text>
<text x="199.5" y="79.8">33</text>
<text x="199.5" y="82.3">35</text>
<text x="209.6" y="79.8">34</text>
<text x="209.6" y="82.3">36</text>
<text x="67.4" y="84.9">37</text>
<text x="67.4" y="87.4">39</text>
<text x="67.4" y="90">41</text>
<text x="77.5" y="84.9">38</text>
<text x="77.5" y="87.4">40</text>
<text x="77.5" y="90">42</text>
<text x="199.5" y="84.9">37</text>
<text x="199.5" y="87.4">39</text>
<text x="199.5" y="90">41</text>
<text x="209.6" y="84.9">38</text>
<text x="209.6" y="87.4">40</text>
<text x="209.6" y="90">42</text>
<text x="67.4" y="92.5">43</text>
<text x="67.4" y="95">45</text>
<text x="77.5" y="92.5">44</text>
<text x="77.5" y="95">46</text>
<text x="199.5" y="92.5">43</text>
<text x="199.5" y="95">45</text>
<text x="209.6" y="92.5">44</text>
<text x="209.6" y="95">46</text>
<text x="67.4" y="97.6">47</text>
<text x="67.4" y="100.1">49</text>
<text x="77.5" y="97.6">48</text>
<text x="77.5" y="100.1">50</text>
<text x="199.5" y="97.6">47</text>
<text x="199.5" y="100.1">49</text>
<text x="209.6" y="97.6">48</text>
<text x="209.6" y="100.1">50</text>
<text x="67.4" y="102.7">51</text>
<text x="67.4" y="105.2">53</text>
<text x="67.4" y="107.7">55</text>
<text x="77.5" y="102.7">52</text>
<text x="77.5" y="105.2">54</text>
<text x="77.5" y="107.7">56</text>
<text x="199.5" y="102.7">51</text>
<text x="199.5" y="105.2">53</text>
<text x="199.5" y="107.7">55</text>
<text x="209.6" y="102.7">52</text>
<text x="209.6" y="105.2">54</text>
<text x="209.6" y="107.7">56</text>
<text x="67.4" y="110.3">57</text>
<text x="67.4" y="112.8">59</text>
<text x="77.5" y="110.3">58</text>
<text x="77.5" y="112.8">60</text>
<text x="199.5" y="110.3">57</text>
<text x="199.5" y="112.8">59</text>
<text x="209.6" y="110.3">58</text>
<text x="209.6" y="112.8">60</text>
<text x="67.4" y="115.4">61</text>
<text x="67.4" y="117.9">63</text>
<text x="77.5" y="115.4">62</text>
<text x="77.5" y="117.9">64</text>
<text x="199.5" y="115.4">61</text>
<text x="199.5" y="117.9">63</text>
<text x="209.6" y="115.4">62</text>
<text x="209.6" y="117.9">64</text>
<text x="67.4" y="120.4">65</text>
<text x="67.4" y="123">67</text>
<text x="67.4" y="125.5">69</text>
<text x="77.5" y="120.4">66</text>
<text x="77.5" y="123">68</text>
<text x="77.5" y="125.5">70</text>
<text x="199.5" y="120.4">65</text>
<text x="199.5" y="123">67</text>
<text x="199.5" y="125.5">69</text>
<text x="209.6" y="120.4">66</text>
<text x="209.6" y="123">68</text>
<text x="209.6" y="125.5">70</text>
<text x="67.4" y="128.1">71</text>
<text x="67.4" y="130.6">73</text>
<text x="77.5" y="128.1">72</text>
<text x="77.5" y="130.6">74</text>
<text x="199.5" y="128.1">71</text>
<text x="199.5" y="130.6">73</text>
<text x="209.6" y="128.1">72</text>
<text x="209.6" y="130.6">74</text>
<text x="67.4" y="133.1">75</text>
<text x="67.4" y="135.7">77</text>
<text x="77.5" y="133.1">76</text>
<text x="77.5" y="135.7">78</text>
<text x="199.5" y="133.1">75</text>
<text x="199.5" y="135.7">77</text>
<text x="209.6" y="133.1">76</text>
<text x="209.6" y="135.7">78</text>
<text x="67.4" y="138.2">79</text>
<text x="77.5" y="138.2">80</text>
<text x="199.5" y="138.2">79</text>
<text x="209.6" y="138.2">80</text>
</g>
<g font-size="1.8">
<text x="31.8" y="1.9">5</text>
<text x="90.1" y="1.9">4</text>
<text x="148.5" y="1.9">3</text>
<text x="206.9" y="1.9">2</text>
<text x="265.2" y="1.9">1</text>
<text x=".7" y="29.8">D</text>
<text x="295.1" y="29.8">D</text>
<text x=".7" y="81">C</text>
<text x="295.1" y="81">C</text>
<text x=".7" y="132.1">B</text>
<text x="295.1" y="132.1">B</text>
<text x=".7" y="183.3">A</text>
<text x="295.1" y="183.3">A</text>
<text x="31.8" y="209.2">5</text>
<text x="90.1" y="209.2">4</text>
<text x="148.5" y="209.2">3</text>
<text x="206.9" y="209.2">2</text>
<text x="265.2" y="209.2">1</text>
</g>
</svg>
